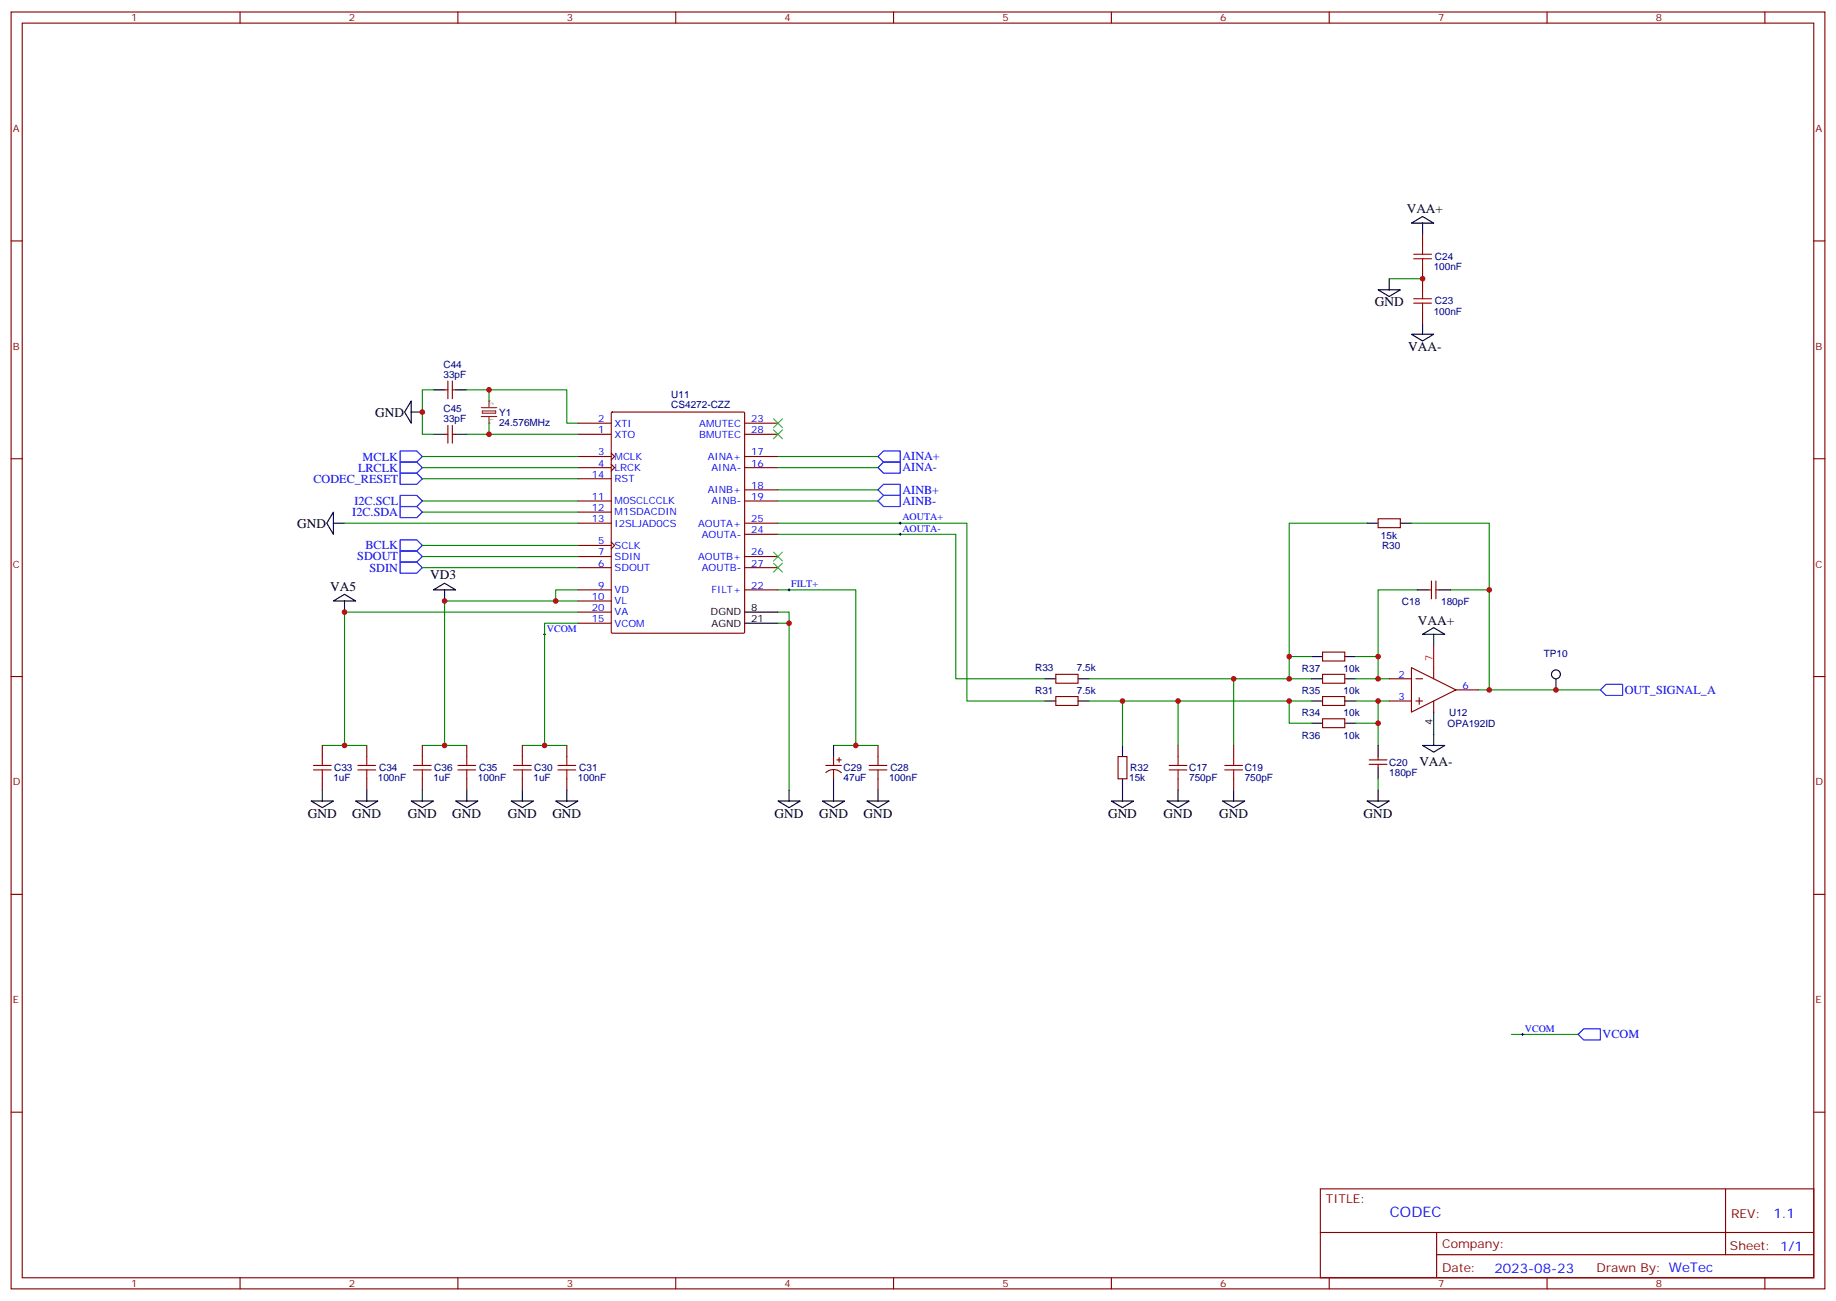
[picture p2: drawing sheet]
<svg xmlns="http://www.w3.org/2000/svg" width="583mm" height="413mm" viewBox="0 0 583 413" stroke-linecap="round" stroke-linejoin="round" font-family="sans-serif">
<g fill="none" stroke="#870000" stroke-width=".35">
<path d="M3.5 3.8h575.8v405.4h-575.8zM7.1 7.3h568.6v398.3h-568.6zM76.2 3.8v3.5M145.3 3.8v3.5M214.5 3.8v3.5M283.6 3.8v3.5M352.8 3.8v3.5M421.9 3.8v3.5M491.1 3.8v3.5M560.2 3.8v3.5M3.5 76.5h3.6M451.6 74.4v3.5"/>
<path d="M575.7 76.5h3.6M451.6 84.9v7.1M451.6 99.1v3.5M183.4 137.9h10.6M183.4 134.3h10.6M194.1 131l.3-.2h41.6l.3 .2 .1 69.7-.2 .3h-41.8l-.3-.2zM236.4 137.9h10.5M236.4 134.3h10.5M3.5 145.6h3.6M183.4 144.9h10.6M183.4 148.4h10.6M183.4 159h10.6"/>
<path d="M183.4 152h10.6M194 143.9l1.1 1-1.1 1.1M194 147.4l1.1 1-1.1 1.1M236.4 144.9h10.5M236.4 148.4h10.5M236.4 159h10.5M236.4 155.5h10.5M575.7 145.6h3.6M183.4 173.1h10.6M183.4 176.7h10.6M183.4 162.6h10.6M183.4 166.1h10.6"/>
<path d="M194 172.1l1.1 1-1.1 1.1M236.4 176.7h10.5M236.4 166.1h10.5M236.4 169.6h10.5M437.4 164.7h7.1v2.8h-7.1zM183.4 180.2h10.6M183.4 187.3h10.6M183.4 190.8h10.6M183.4 197.8h10.6M183.4 194.3h10.6M236.4 180.2h10.5M236.4 187.3h10.5"/>
<path d="M453.3 187.3h1.1M454.4 184.4v5.7M455.8 187.3h1M455.8 184.4v5.7M3.5 214.8h3.6M335.1 214.1h7.1v2.8h-7.1zM419.8 214.1h7.1v2.8h-7.1zM419.8 207h7.1v2.8h-7.1zM441 215.5h7M448 211.9l14.1 7.1-14.1 7.1zM449.4 215.5h2.2M455.1 211.9v3.6"/>
<path d="M462.1 219h7.1M575.7 214.8h3.6M116.4 236.6v3.6M148.2 236.6v3.6M179.9 236.6v3.6M278.7 236.6v3.6M335.1 221.1h7.1v2.8h-7.1zM373.9 236.6v3.6M419.8 221.1h7.1v2.8h-7.1zM419.8 228.2h7.1v2.8h-7.1zM441 222.5h7M449.4 222.5h2.2"/>
<path d="M450.5 221.5v2.1M455.1 222.5v3.6M116.4 247.2v3.6M148.2 247.2v3.6M179.9 247.2v3.6M278.7 247.2v3.6M354.9 240.2h2.8v7h-2.8zM373.9 247.2v3.6M3.5 283.9h3.6M575.7 283.9h3.6M3.5 353.1h3.6M575.7 353.1h3.6"/>
<path d="M419.1 377.4h156.6v28.2h-156.6zM547.7 377.4v20.9M419.1 391.2h156.5M456 398.3h119.6M456 391.2v14.2M76.2 405.6v3.6M145.3 405.6v3.6M214.5 405.6v3.6M283.6 405.6v3.6M352.8 405.6v3.6M421.9 405.6v3.6M491.1 405.6v3.6"/>
<path d="M560.2 405.6v3.6"/>
</g>
<g fill="none" stroke="#000" stroke-width=".35">
<path d="M448 70.8l3.6-2.1 3.5 2.1zM451.6 70.8v3.6M437.4 92h7.1l-3.5 2.1zM441 88.5v3.5M448 106.1h7.1l-3.5 2.1zM451.6 102.6v3.5M105.8 162.6v7l-2.1-3.5zM105.8 166.1h3.6M433.9 166.1h3.5M444.5 166.1h3.5M105.8 190.8l3.6-2.1 3.5 2.1zM109.4 190.8v3.5"/>
<path d="M137.6 187.3l3.5-2.2 3.5 2.2zM141.1 187.3v3.5M236.4 194.3h10.5M236.4 197.8h10.5M449.8 187.3h3.5M456.8 187.3h3.6M331.6 215.5h3.5M342.2 215.5h3.5M416.3 215.5h3.5M416.3 208.4h3.5M426.9 215.5h3.5M426.9 208.4h3.5"/>
<path d="M451.6 201.4l3.5-2.2 3.5 2.2zM455.1 201.4v3.5M331.6 222.5h3.5M342.2 222.5h3.5M356.3 236.6v3.6M416.3 222.5h3.5M416.3 229.6h3.5M426.9 222.5h3.5M426.9 229.6h3.5M451.6 236.6h7l-3.5 2.2zM455.1 226.1v10.5M98.8 254.3h7l-3.5 2.1z"/>
<path d="M102.3 250.8v3.5M112.9 254.3h7l-3.5 2.1zM116.4 250.8v3.5M130.5 254.3h7.1l-3.5 2.1zM134.1 250.8v3.5M144.6 254.3h7.1l-3.5 2.1zM148.2 250.8v3.5M162.3 254.3h7l-3.5 2.1zM165.8 250.8v3.5M176.4 254.3h7l-3.5 2.1zM179.9 250.8v3.5M246.9 254.3h7.1l-3.5 2.1z"/>
<path d="M250.5 250.8v3.5M261.1 254.3h7l-3.5 2.1zM264.6 250.8v3.5M275.2 254.3h7l-3.5 2.1zM278.7 250.8v3.5M352.8 254.3h7l-3.5 2.1zM356.3 247.2v7.1M370.4 254.3h7.1l-3.6 2.1zM373.9 250.8v3.5M388.1 254.3h7l-3.5 2.1zM391.6 250.8v3.5M433.9 254.3h7.1l-3.6 2.1z"/>
<path d="M437.4 250.8v3.5"/>
</g>
<g fill="none" stroke="#008700" stroke-width=".35">
<path d="M441 88.5h10.6M134.1 159h49.3M134.1 152h49.3M134.1 148.4h49.3M134.1 144.9h49.3M246.9 159h31.8M246.9 148.4h31.8M246.9 144.9h31.8M246.9 155.5h31.8M109.4 166.1h74M134.1 162.6h49.3M134.1 176.7h49.3"/>
<path d="M134.1 173.1h49.3M246.9 169.6h56.5v45.9h28.2M246.9 166.1h60v56.4h24.7M433.9 166.1h-24.7v42.3M448 166.1h24.7v52.9M134.1 180.2h49.3M176.4 190.8h-35.3v45.8M183.4 187.3h-7v3.5h7M183.4 197.8h-10.5v38.8M183.4 194.3h-74v42.3M246.9 197.8h3.6v53M246.9 194.3h3.6v3.5"/>
<path d="M246.9 187.3h24.7v49.3M449.8 187.3h-12.4v21.1M460.4 187.3h12.3M345.7 215.5h70.6M391.6 215.5v21.1M416.3 208.4h-7.1v7.1M430.4 208.4h7v7.1M430.4 215.5h10.6M469.2 219h38.8M102.3 236.6h14.1M134.1 236.6h14.1M165.8 236.6h14.1"/>
<path d="M264.6 236.6h14.1M345.7 222.5h70.6M356.3 222.5v14.1M373.9 222.5v14.1M409.2 222.5v7.1h7.1M430.4 222.5h10.6M437.4 222.5v7.1h-7M437.4 229.6v7"/>
</g>
<g fill="none" stroke="#a10000" stroke-width=".35">
<path d="M451.6 77.9v2.8M448.7 96.2h5.7M448.7 94.8h5.7M448.7 82.1h5.7M448.7 80.7h5.7M451.6 82.1v2.8M451.6 92v2.8M451.6 96.2v2.9M113.6 244.4h5.6M113.6 243h5.6M116.4 240.2v2.8M116.4 244.4v2.8"/>
<path d="M145.3 244.4h5.7M145.3 243h5.7M148.2 240.2v2.8M148.2 244.4v2.8M177.1 244.4h5.6M177.1 243h5.6M179.9 240.2v2.8M179.9 244.4v2.8M275.9 244.4h5.6M275.9 243h5.6M278.7 240.2v2.8M278.7 244.4v2.8"/>
<path d="M371.1 244.4h5.7M371.1 243h5.7M373.9 240.2v2.8M373.9 244.4v2.8"/>
</g>
<g fill="none" stroke="#00f" stroke-width=".35">
<path d="M127 143.2h5.3l1.8 1.7-1.8 1.8h-5.3zM127 146.7h5.3l1.8 1.7-1.8 1.8h-5.3zM127 150.2h5.3l1.8 1.8-1.8 1.7h-5.3zM127 157.3h5.3l1.8 1.7-1.8 1.8h-5.3zM278.7 144.9l1.8-1.7h5.3v3.5h-5.3zM278.7 148.4l1.8-1.7h5.3v3.5h-5.3zM278.7 155.5l1.8-1.8h5.3v3.6h-5.3zM278.7 159l1.8-1.7h5.3v3.5h-5.3zM127 171.4h5.3l1.8 1.7-1.8 1.8h-5.3zM127 174.9h5.3l1.8 1.8-1.8 1.7h-5.3zM127 178.4h5.3l1.8 1.8-1.8 1.8h-5.3zM127 160.8h5.3l1.8 1.8-1.8 1.7h-5.3z"/>
<path d="M509.8 217.2h5.3v3.6h-5.3l-1.8-1.8z"/>
</g>
<path d="M455.1 204.9v7" fill="none" stroke="#f00" stroke-width=".35"/>
<path d="M250.1 187.3h.7M250.5 186.9v.7M172.5 201.4h.7M172.9 201v.7" fill="none" stroke="#000" stroke-width=".32"/>
<path d="M245.5 136.5l2.9 2.8M245.5 132.9l2.9 2.8M248.4 136.5l-2.9 2.8M248.4 132.9l-2.9 2.8M245.5 175.3l2.9 2.8M245.5 178.8l2.9 2.8M248.4 175.3l-2.9 2.8M248.4 178.8l-2.9 2.8" fill="none" stroke="#3c3" stroke-width=".35"/>
<circle cx="493.9" cy="214.1" r="1.41" fill="#fff" stroke="#000" stroke-width=".35"/>
<path d="M493.9 215.5v3.5" fill="none" stroke="#000" stroke-width=".35"/>
<path d="M502.7 326.6h5.3v3.5h-5.3l-1.8-1.7z" fill="none" stroke="#00f" stroke-width=".35"/>
<path d="M479.8 328.4h21.1" fill="none" stroke="#008700" stroke-width=".35"/>
<path d="M483 328.4h.7M483.3 328v.7" fill="none" stroke="#000" stroke-width=".32"/>
<path d="M152.8 129.4h4.9M152.8 132.2h4.9M153.1 130.5h4.2v.7h-4.2zM155.2 127.3v2.1M155.2 132.2v2.1" fill="none" stroke="#8c2424" stroke-width=".35"/>
<g fill="#8c2424">
<circle cx="155.2" cy="127.3" r=".18"/>
<circle cx="155.2" cy="134.3" r=".18"/>
</g>
<path d="M130.5 127.3v7l-2.1-3.5zM130.5 130.8h3.6M137.6 123.8h3.5M137.6 137.9h3.5M144.6 123.8h3.6M144.6 137.9h3.6M264.6 236.6v3.6M437.4 236.6v3.6M264.6 247.2v3.6M437.4 243.7v3.5" fill="none" stroke="#000" stroke-width=".35"/>
<path d="M137.6 123.8h-3.5v14.1h3.5M148.2 123.8h31.7v10.5h3.5M148.2 137.9h35.2M155.2 123.8v3.5M155.2 134.3v3.6M437.4 247.2v3.6" fill="none" stroke="#008700" stroke-width=".35"/>
<g fill="none" stroke="#870000" stroke-width=".35">
<path d="M141.1 123.8h1.1M141.1 137.9h1.1M142.2 120.9v5.7M142.2 135v5.7M143.6 120.9v5.7M143.6 135v5.7M143.6 123.8h1M143.6 137.9h1M102.3 236.6v3.6M134.1 236.6v3.6M165.8 236.6v3.6M391.6 236.6v3.6"/>
<path d="M102.3 247.2v3.6M134.1 247.2v3.6M165.8 247.2v3.6M262.1 243h5M262.1 245.3a3.5 3.5 0 0 1 5 0M264.6 240.2v2.8M264.6 244.4v2.8M265.6 241.2h1.5M266.3 240.5v1.4M391.6 247.2v3.6M434.6 241.2h5.7M434.6 242.6h5.7"/>
<path d="M437.4 240.2v1M437.4 242.6v1.1"/>
</g>
<g fill="none" stroke="#a10000" stroke-width=".35">
<path d="M99.5 243h5.6M99.5 244.4h5.6M102.3 240.2v2.8M102.3 244.4v2.8M131.2 243h5.7M131.2 244.4h5.7M134.1 240.2v2.8M134.1 244.4v2.8M163 243h5.6M163 244.4h5.6M165.8 240.2v2.8M165.8 244.4v2.8"/>
<path d="M388.8 243h5.6M388.8 244.4h5.6M391.6 240.2v2.8M391.6 244.4v2.8"/>
</g>
<path d="M285.4 166.1h.7M285.4 169.6h.7M285.8 165.7v.7M285.8 169.3v.7" fill="none" stroke="#000" stroke-width=".32"/>
<g fill="#c00">
<circle cx="356.3" cy="222.5" r=".88"/>
<circle cx="373.9" cy="222.5" r=".88"/>
<circle cx="437.4" cy="222.5" r=".88"/>
<circle cx="437.4" cy="215.5" r=".88"/>
<circle cx="409.2" cy="208.4" r=".88"/>
<circle cx="472.7" cy="219" r=".88"/>
<circle cx="437.4" cy="208.4" r=".88"/>
<circle cx="472.7" cy="187.3" r=".88"/>
<circle cx="451.6" cy="88.5" r=".88"/>
<circle cx="250.5" cy="197.8" r=".88"/>
<circle cx="176.4" cy="190.8" r=".88"/>
<circle cx="172.9" cy="236.6" r=".88"/>
<circle cx="271.6" cy="236.6" r=".88"/>
<circle cx="109.4" cy="236.6" r=".88"/>
<circle cx="109.4" cy="194.3" r=".88"/>
<circle cx="141.1" cy="236.6" r=".88"/>
<circle cx="141.1" cy="190.8" r=".88"/>
<circle cx="409.2" cy="222.5" r=".88"/>
<circle cx="409.2" cy="215.5" r=".88"/>
<circle cx="391.6" cy="215.5" r=".88"/>
<circle cx="437.4" cy="229.6" r=".88"/>
<circle cx="493.9" cy="219" r=".88"/>
<circle cx="155.2" cy="137.9" r=".88"/>
<circle cx="155.2" cy="123.8" r=".88"/>
<circle cx="134.1" cy="130.8" r=".88"/>
</g>
<text font-size="4.6" fill="#00f" x="441.2" y="386.4">CODEC</text>
<g font-size="4.2">
<text x="446.5" y="67.5">VAA+</text>
<text x="436.4" y="97.3">GND</text>
<text x="447" y="111.4">VAA-</text>
<text x="119.1" y="132.2">GND</text>
<text x="94.4" y="167.5">GND</text>
<text x="136.5" y="184">VD3</text>
<text x="104.8" y="187.5">VA5</text>
<text x="450" y="198.5">VAA+</text>
<text x="450.5" y="243">VAA-</text>
<text x="97.7" y="259.6">GND</text>
<text x="111.8" y="259.6">GND</text>
<text x="129.5" y="259.6">GND</text>
<text x="143.6" y="259.6">GND</text>
<text x="161.2" y="259.6">GND</text>
<text x="175.3" y="259.6">GND</text>
<text x="245.9" y="259.6">GND</text>
<text x="260" y="259.6">GND</text>
<text x="274.1" y="259.6">GND</text>
<text x="351.7" y="259.6">GND</text>
<text x="369.4" y="259.6">GND</text>
<text x="387" y="259.6">GND</text>
<text x="432.9" y="259.6">GND</text>
</g>
<g font-size="4.2" fill="#00f">
<text x="562.9" y="386.7">1.1</text>
<text x="474.4" y="404">2023-08-23</text>
</g>
<g font-size="3.9" fill="#00f">
<text x="113.6" y="149.7">LRCLK</text>
<text x="115.1" y="146.2">MCLK</text>
<text x="286.5" y="146.1">AINA+</text>
<text x="286.5" y="149.6">AINA-</text>
<text x="99.5" y="153.2">CODEC_RESET</text>
<text x="112.5" y="160.3">I2C.SCL</text>
<text x="286.5" y="156.7">AINB+</text>
<text x="286.5" y="160.2">AINB-</text>
<text x="111.8" y="163.8">I2C.SDA</text>
<text x="113.4" y="177.9">SDOUT</text>
<text x="116" y="174.4">BCLK</text>
<text x="117.3" y="181.5">SDIN</text>
<text x="515.8" y="220.3">OUT_SIGNAL_A</text>
<text x="508.7" y="329.6">VCOM</text>
</g>
<g font-size="3.9" fill="#800">
<text x="420.9" y="382">TITLE:</text>
<text x="549.5" y="386.7">REV:</text>
<text x="457.8" y="396.2">Company:</text>
<text x="549.1" y="396.8">Sheet: 1/1</text>
<text x="457.8" y="403.9">Date:</text>
<text x="506.8" y="403.9">Drawn By: WeTec</text>
</g>
<g font-size="3.2" fill="#800">
<text x="41.6" y="6.8">1</text>
<text x="110.8" y="6.8">2</text>
<text x="179.9" y="6.8">3</text>
<text x="249.1" y="6.8">4</text>
<text x="318.2" y="6.8">5</text>
<text x="387.3" y="6.8">6</text>
<text x="456.5" y="6.8">7</text>
<text x="525.6" y="6.8">8</text>
<text x="4.1" y="41.9">A</text>
<text x="576.3" y="41.9">A</text>
<text x="4.1" y="111.1">B</text>
<text x="576.3" y="111.1">B</text>
<text x="4.1" y="180.2">C</text>
<text x="576.3" y="180.2">C</text>
<text x="4.1" y="249.3">D</text>
<text x="576.3" y="249.3">D</text>
<text x="4.1" y="318.5">E</text>
<text x="576.3" y="318.5">E</text>
<text x="41.6" y="408.6">1</text>
<text x="110.8" y="408.6">2</text>
<text x="179.9" y="408.6">3</text>
<text x="249.1" y="408.6">4</text>
<text x="318.2" y="408.6">5</text>
<text x="387.3" y="408.6">6</text>
<text x="456.5" y="408.6">7</text>
<text x="525.6" y="408.6">8</text>
</g>
<g font-size="3.2" fill="#000080">
<text x="455.5" y="82.5">C24</text>
<text x="455.1" y="85.7">100nF</text>
<text x="455.1" y="99.9">100nF</text>
<text x="455.5" y="96.6">C23</text>
<text x="140.8" y="119.9">33pF</text>
<text x="140.8" y="116.7">C44</text>
<text x="140.8" y="130.8">C45</text>
<text x="158.4" y="132">Y1</text>
<text x="213.1" y="129.6">CS4272-CZZ</text>
<text x="213.1" y="126.4">U11</text>
<text x="140.8" y="134">33pF</text>
<text x="158.4" y="135.1">24.576MHz</text>
<text x="438.3" y="171">15k</text>
<text x="438.7" y="174.2">R30</text>
<text x="445" y="192.1">C18</text>
<text x="457.5" y="192.1">180pF</text>
<text x="490" y="208.4">TP10</text>
<text x="328.6" y="213.1">R33</text>
<text x="341.8" y="213.1">7.5k</text>
<text x="413.3" y="213.3">R37</text>
<text x="426.5" y="213.3">10k</text>
<text x="328.6" y="220.2">R31</text>
<text x="341.8" y="220.2">7.5k</text>
<text x="413.3" y="220.3">R35</text>
<text x="426.5" y="220.3">10k</text>
<text x="413.3" y="227.4">R34</text>
<text x="426.5" y="227.4">10k</text>
<text x="460" y="227.2">U12</text>
<text x="459.5" y="230.7">OPA192ID</text>
<text x="413.3" y="234.4">R36</text>
<text x="426.5" y="234.4">10k</text>
<text x="106.1" y="244.8">C33</text>
<text x="120.4" y="244.7">C34</text>
<text x="137.8" y="244.8">C36</text>
<text x="152.1" y="244.7">C35</text>
<text x="169.6" y="244.8">C30</text>
<text x="183.9" y="244.7">C31</text>
<text x="267.8" y="244.8">C29</text>
<text x="282.6" y="244.7">C28</text>
<text x="358.8" y="244.8">R32</text>
<text x="377.5" y="244.8">C17</text>
<text x="395.1" y="244.8">C19</text>
<text x="441" y="243.1">C20</text>
<text x="105.8" y="248.1">1uF</text>
<text x="119.9" y="248">100nF</text>
<text x="137.6" y="248.1">1uF</text>
<text x="151.7" y="248">100nF</text>
<text x="169.3" y="248.1">1uF</text>
<text x="183.4" y="248">100nF</text>
<text x="267.8" y="248">47uF</text>
<text x="282.2" y="248">100nF</text>
<text x="358.4" y="247.9">15k</text>
<text x="377.5" y="248">750pF</text>
<text x="395.1" y="248">750pF</text>
<text x="441" y="246.3">180pF</text>
</g>
<g font-size="3.2" fill="#00f">
<text x="189.9" y="137.5">1</text>
<text x="189.9" y="134">2</text>
<text x="195.1" y="135.4">XTI</text>
<text x="222" y="135.4">AMUTEC</text>
<text x="238.5" y="134">23</text>
<text x="238.5" y="137.5">28</text>
<text x="195.1" y="138.9">XTO</text>
<text x="222" y="138.9">BMUTEC</text>
<text x="189.9" y="144.6">3</text>
<text x="189.9" y="148.1">4</text>
<text x="195.1" y="146">MCLK</text>
<text x="195.1" y="149.5">LRCK</text>
<text x="224.7" y="146">AINA+</text>
<text x="225.8" y="149.5">AINA-</text>
<text x="238.5" y="148.1">16</text>
<text x="238.5" y="144.6">17</text>
<text x="187.9" y="151.6">14</text>
<text x="195.1" y="153">RST</text>
<text x="238.5" y="155.2">18</text>
<text x="187.9" y="158.7">11</text>
<text x="195.1" y="160.1">M0SCLCCLK</text>
<text x="224.7" y="156.6">AINB+</text>
<text x="225.8" y="160.1">AINB-</text>
<text x="238.5" y="158.7">19</text>
<text x="187.9" y="162.2">12</text>
<text x="187.9" y="165.7">13</text>
<text x="195.1" y="163.6">M1SDACDIN</text>
<text x="195.1" y="167.1">I2SLJAD0CS</text>
<text x="221.6" y="167.1">AOUTA+</text>
<text x="238.5" y="165.7">25</text>
<text x="286.5" y="165.2">AOUTA+</text>
<text x="189.9" y="172.8">5</text>
<text x="222.7" y="170.7">AOUTA-</text>
<text x="238.5" y="169.3">24</text>
<text x="286.5" y="168.7">AOUTA-</text>
<text x="189.9" y="179.8">6</text>
<text x="189.9" y="176.3">7</text>
<text x="195.1" y="174.2">SCLK</text>
<text x="195.1" y="177.7">SDIN</text>
<text x="221.6" y="177.7">AOUTB+</text>
<text x="238.5" y="176.3">26</text>
<text x="238.5" y="179.8">27</text>
<text x="195.1" y="181.3">SDOUT</text>
<text x="222.7" y="181.3">AOUTB-</text>
<text x="187.9" y="190.4">10</text>
<text x="189.9" y="186.9">9</text>
<text x="195.1" y="188.3">VD</text>
<text x="195.1" y="191.8">VL</text>
<text x="225.8" y="188.3">FILT+</text>
<text x="238.5" y="186.9">22</text>
<text x="251.2" y="186.4">FILT+</text>
<text x="187.9" y="197.5">15</text>
<text x="187.9" y="194">20</text>
<text x="195.1" y="195.4">VA</text>
<text x="173.6" y="200.5">VCOM</text>
<text x="195.1" y="198.9">VCOM</text>
<text x="443.9" y="215.1">2</text>
<text x="464.3" y="218.7">6</text>
<text x="443.9" y="222.2">3</text>
<text x="484" y="327.5">VCOM</text>
</g>
<g font-size="3.2">
<text x="225.6" y="195.4">DGND</text>
<text x="238.5" y="194">8</text>
<text x="238.5" y="197.5">21</text>
<text x="225.9" y="198.9">AGND</text>
<text x="454.7" y="230.2" transform="rotate(-90 454.7 230.2)">4</text>
</g>
<text font-size="3.2" fill="#f00" x="454.7" y="209.8" transform="rotate(-90 454.7 209.8)">7</text>
<g font-size="1.4" fill="#238d23">
<text x="156.6" y="128.7" transform="rotate(-90 156.6 128.7)">2</text>
<text x="156.6" y="133.6" transform="rotate(-90 156.6 133.6)">1</text>
</g>
</svg>
